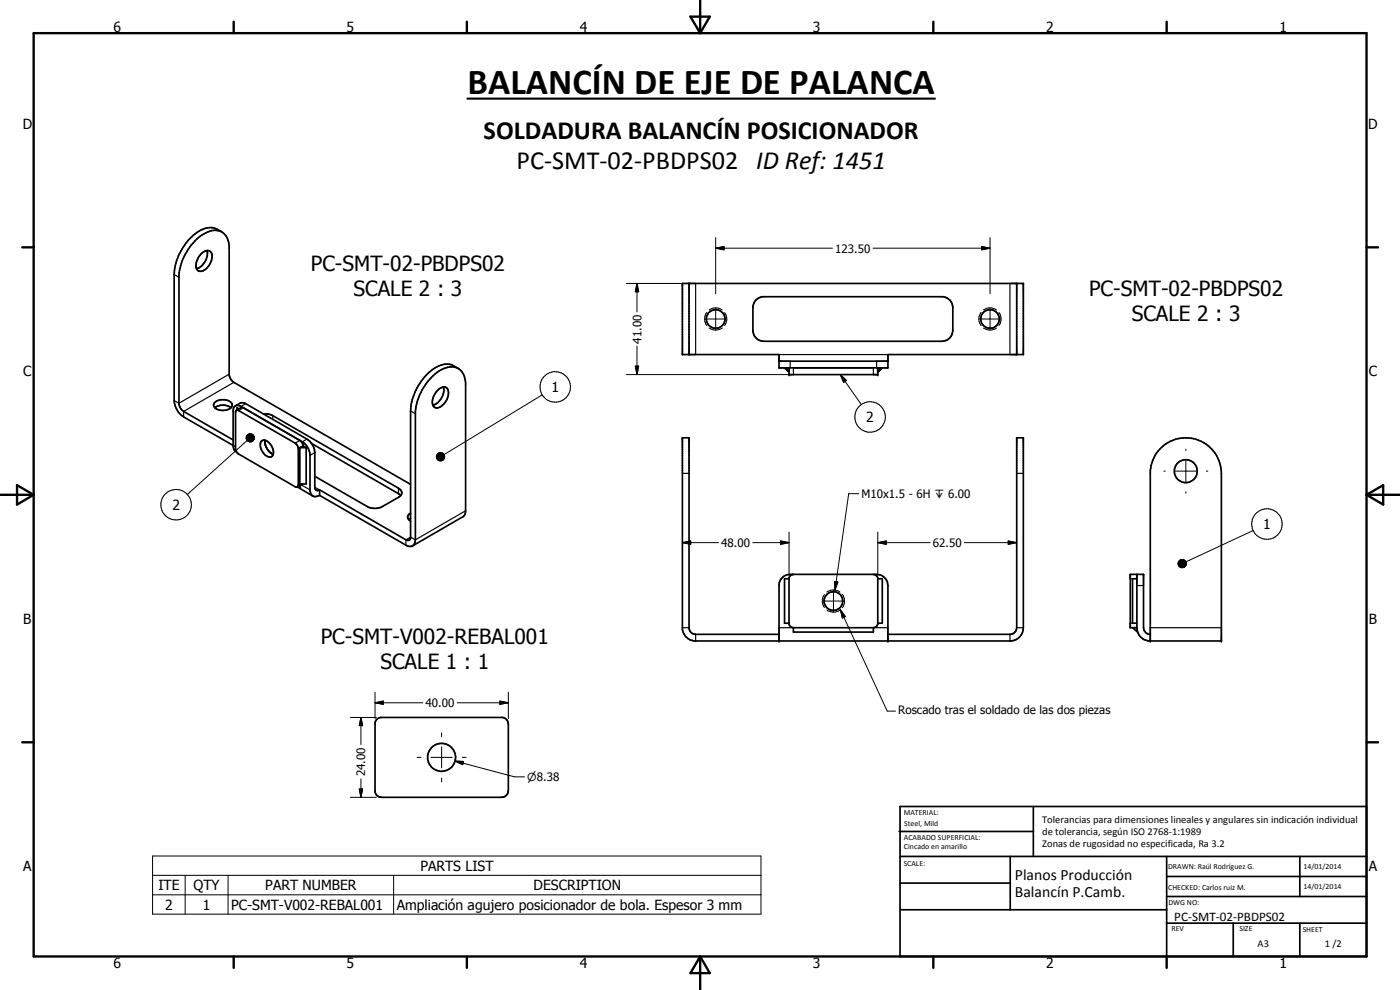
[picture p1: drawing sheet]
<svg xmlns="http://www.w3.org/2000/svg" width="420mm" height="297mm" viewBox="0 0 420 297" stroke-linecap="round" stroke-linejoin="round" font-family="sans-serif">
<g fill="none" stroke="#000" stroke-width=".51">
<path d="M60.3 76.2a1.79 1.79 0 0 1 1.6-1 1.79 1.79 0 0 1 1.7 1 4.6 4.6 0 0 1-3.6 5.2 1.93 1.93 0 0 1-1-2.9l.5-1.2zM62.1 75.2a4.8 4.8 0 0 1-2.5 5.2l-.6 .2M66.6 69.6l-1.4-.8a6.4 6.4 0 0 0-7.2 1.8 17 17 0 0 0-5.7 11.8v37.8a6.5 6.5 0 0 0 2.8 4.9l14.9 8.5M204.8 85h102.3v21.4h-40.6v4h-32.7v-4h-29zM206.8 85v21.4M226.9 90l.7-.5 1.2-.5h54.2a3.3 3.3 0 0 1 3 3.3v6.8a3.3 3.3 0 0 1-3.4 3.3h-53.3a3.3 3.3 0 0 1-3.3-2.9v-7.6l.4-1.2zM305.1 85v21.4M131.6 116.9a1.73 1.73 0 0 1 2.8 0 4.6 4.6 0 0 1-3.4 5.5 1.72 1.72 0 0 1-1.2-2.5l.7-1.6zM133 116.1a4.8 4.8 0 0 1-3.1 5.4M137.3 110.4a7.1 7.1 0 0 0-7.3 2.4 17.5 17.5 0 0 0-5.3 10.7v38.5a1.74 1.74 0 0 1-.9 1.8 1.74 1.74 0 0 1-2-.2l-25.9-15M233.8 108.4h32.7M235.4 110.4l1.4 1.3"/>
<path d="M236.8 110.4v2h26.6v-2M264.8 110.4l-1.4 1.3M64.3 120.9a3.7 3.7 0 0 1 5.3 .3 2.1 2.1 0 0 1-2.6 1.9 2.31 2.31 0 0 1-2.9-1.8zM64.5 122.3a4 4 0 0 1 4.8 0M70 132l-14.9-8.6a3.3 3.3 0 0 1-1.4-2.1v-38.8a15.7 15.7 0 0 1 9.2-13.1 4.3 4.3 0 0 1 5.9 4.4v38.8l.5 1.2 .9 .9 53 30.6M70 133.6l.3 1.3 .7 .7M70.6 121.8l.6-.2 .8 .2 18.7 10.8a5 5 0 0 1 2.3 3.7v10.7a1.76 1.76 0 0 0 .9 1.8 1.76 1.76 0 0 0 2-.2M70.6 121.8l1.7-.9h1.1l18.7 10.8a5.2 5.2 0 0 1 2.4 4.1v10.4a.88 .88 0 0 0 .4 .9 .88 .88 0 0 0 1-.1M70.6 121.8l-.5 .5-.1 1v10.3M70.8 123.2l.6-.1 17.5 10.2 .6 1.3v10.9l-.1 .5-.3 .2-.5-.2-17.5-10.2-.4-1zM71.7 122.7l-.5-.4v.7M73.1 122.3l-.6-.1-1.6 .9"/>
<path d="M78.4 132.4a1.94 1.94 0 0 1 2.8 1 2.66 2.66 0 0 1 .3 3.6 2.82 2.82 0 0 1-3.1-2.1l-.3-1.1 .1-1zM79 124.2h1.3l1.3 .3 38 22a1.44 1.44 0 0 1 1 1.3 1.44 1.44 0 0 1-1 1.4l-4.8 2.7a4.8 4.8 0 0 1-4.7 0l-15.6-9M79.6 132.1a4.2 4.2 0 0 0 2.4 4.2M90 132.1l.7 .7 .3 1M90 134.3h1.9M90 134.3v10.9h1.9v-10.9M91 133.8l.9 .5M91 133.8l-1 .5M93.5 133.1l26.8 15.6M90 145.7l.2 .5-.7-.3M90.8 145.2l-1.6 .9 4.7 2.7M95.9 147l25.9 15 .7 .1 .6-.3 .1-.4v-38.1a16.1 16.1 0 0 1 9-13.7l1.1-.3h1.5l1.3 .4a5.3 5.3 0 0 1 2.9 2.4l.7 2.7v38.8l-.1 .6-.5 .7-15.3 8.9"/>
<path d="M95.9 147v1.6M122.8 156l.4 .3M123.2 154l-.6 .5a.99 .99 0 0 0 .2 1.5M123.2 155.6l-.5 .4M236.8 173.7h-1.4v13.3h1.4M238.1 172.3l-.9 .4-.4 .7v13.8l.4 .8 .9 .3M262.1 172.3l.9 .4 .4 .7v13.8l-.4 .8-.9 .3M263.4 173.7h1.4v13.3h-1.4M341.2 173.7h-1.3v13.3h1.3M341.2 172.3v16M233.8 192.3v-16.6a3.3 3.3 0 0 1 3.3-3.4h26a3.4 3.4 0 0 1 3.4 3.4v16.6M233.8 190.3h-25a2 2 0 0 1-2-2v-56.9h-2v57.4a4 4 0 0 0 3.5 3.5h95.3a4 4 0 0 0 3.5-4v-56.9h-2v56.9a2 2 0 0 1-2 2h-36.6"/>
<path d="M238.1 188.3h24M238.1 188.3v1.4h24v-1.4M339.9 188.3l1.5 1.4M341.2 188.3h-2v-16h4v16a2 2 0 0 0 2 2M341.2 188.3a4 4 0 0 0 3.5 4h21.9v-50.3a10.7 10.7 0 0 0-10.3-10.6 10.7 10.7 0 0 0-11.1 9.8v51.1M113 215.9l1.2-.6h36.7a2.07 2.07 0 0 1 1.7 1.9v20a2.09 2.09 0 0 1-2.1 2h-36a1.98 1.98 0 0 1-1.9-1.6v-20.7zM269.8 249.5h40.3M270.1 242h140v45h-140zM270.1 257h140M303.2 257v16M310.1 242v15M350.1 257v30"/>
<path d="M390.1 257v12M270.1 265h33.1M270.1 273h80M350.1 277h60M350.1 269h60M350.1 263h60M370.1 277v10M390.1 277v10"/>
<circle cx="214.8" cy="95.7" r="2.79"/>
<circle cx="297.1" cy="95.7" r="2.8"/>
<circle cx="355.9" cy="141.4" r="3.4"/>
<circle cx="250.1" cy="180.3" r="2.79"/>
<circle cx="132.5" cy="227.2" r="4.2"/>
</g>
<g fill="#000">
<circle cx="236.8" cy="112.4" r=".25"/>
<circle cx="263.4" cy="112.4" r=".25"/>
<circle cx="233.8" cy="192.3" r=".25"/>
<circle cx="266.5" cy="192.3" r=".25"/>
<circle cx="345.2" cy="192.3" r=".25"/>
<circle cx="366.6" cy="192.3" r=".25"/>
</g>
<g fill="none" stroke="#000" stroke-width=".35">
<path d="M52.3 82.4l1.4 .8M208.8 85v21.4M303.1 85v21.4M68.8 112.3l-15.1 8.7-1.4-.8M70.2 114.7l-15.1 8.7v1.7M233.8 106.4h32.7M237.1 108.4v2M238.1 110.4v2M262.1 110.4v2M263.1 108.4v2M70 133.6l.7 .4M73.1 122.3l-1.5 .9"/>
<path d="M73.7 121.1l-1.4 .9M81.9 124.7v1.2M90 132.1l-1.4 .9M91 133.8l-1.5 .8M92.1 131.7l-1.4 .9M94.5 135.8l-1.5 .9M123.2 123.3l1.5 .8M90 145.2l-.5 .3M90.4 145.5l2.6 1.5M94.5 146.2l1.4 .8M119.6 146.5v1.6M139.7 153.2l-15 8.8-1.5-.8-1.4 .8v1.6"/>
<path d="M204.8 142h2M305.1 142h2M339.2 173.7h.7M341.2 175.7h2M204.8 188.3h2M208.8 190.3v2M233.8 188.3h4.3M262.1 188.3h4.4M303.1 190.3v2M305.1 188.3h2M339.2 187h.7M345.2 188.3h21.4"/>
</g>
<g fill="none" stroke="#000" stroke-width=".3">
<path d="M214.8 74.5l2.5-.5v1zM214.8 71.3v16.8M214.8 74.5h35M262 74.5h35.1M294.6 74l2.5 .5-2.5 .5zM297.1 71.3v16.8M188 85h19.2M191.2 85l.5 2.5h-1zM191.2 85v8.6M211.6 95.7h6.4M212.1 93.8a3.5 3.5 0 0 0 0 3.9M212.8 98.4a3.3 3.3 0 0 0 3.9 0"/>
<path d="M212.8 93a3.3 3.3 0 0 1 3.9 0M214.8 92.5v6.4M217.5 93.8a3.1 3.1 0 0 1 0 3.9M294 95.7h6.3M294.4 93.8a3.3 3.3 0 0 0 0 3.9M294.4 93.8h.1M295.2 93a3.3 3.3 0 0 1 3.9 0M295.2 98.4a3.3 3.3 0 0 0 3.9 0M297.1 92.5v6.4M299.8 93.8a3.2 3.2 0 0 1 0 3.9M162.7 118.5l-29.4 17.9M188 112.4h48.5"/>
<path d="M190.7 109.9h1l-.5 2.5zM191.2 103.8v8.6M235.4 110.4h1.4v1.3zM252.2 112.4l1.8 1.7-.8 .6zM252.2 112.4l6.3 9M263.4 110.4h1.4l-1.4 1.3zM73.9 131.2l2.4 .2-2.4 .1zM73.9 131.5l2.4-.1-2.4 .3zM73.9 131.4h2.4M73.9 131l2.4 .4-2.4-.2zM73.9 131.7l2.4-.3-2.3 .6zM74 130.7l.2-.2 2.1 .9z"/>
<path d="M74 130.7l2.3 .7-2.4-.4zM74 132l2.3-.6-2.1 .8zM74.2 132.2l-18 16.2M74.2 130.5l.2-.2 1.9 1.1zM74.2 132.2l2.1-.8-1.9 1zM74.4 130.3l.2-.1 1.7 1.2zM74.4 132.4l1.9-1-1.7 1.1zM74.6 130.2l.3-.1 1.4 1.3zM74.6 132.5l1.7-1.1-1.4 1.2zM74.9 130.1h.2l1.2 1.3zM74.9 132.6l1.4-1.2-1.2 1.2zM75.1 130.1l.3 .1 .9 1.2z"/>
<path d="M75.4 130.2l.9 1.2zM75.6 130.3l.7 1.1zM75.9 130.4l.4 1zM76.1 130.6l.2 .8zM76.2 130.9l.1 .5zM76.3 131.4l-.9 1.2h-.3zM76.3 131.4l-.9 1.2zM76.3 131.4l-.7 1.1zM76.3 131.4l-.4 .9zM76.3 131.4l-.2 .7zM76.3 131.4l-.1 .5zM76.3 131.4v.2z"/>
<path d="M131 136.9l2.4 .1-2.4 .2zM131 137.2l2.4-.2-2.4 .5zM131 137.1h2.4M131 136.7l2.4 .3-2.4-.1zM131 137.5l2.4-.5-2.3 .7zM131.1 136.4l2.3 .6-2.4-.3zM131.1 137.7l2.3-.7-2.1 .9zM131.3 136.2l.2-.2 1.9 1zM131.3 136.2l2.1 .8-2.3-.6zM131.3 137.9l2.1-.9-1.9 1.1zM131.5 136l.2-.1 1.7 1.1zM131.5 138.1l1.9-1.1-1.7 1.2z"/>
<path d="M131.7 135.9l.3-.1 1.4 1.2zM131.7 138.2l1.7-1.2-1.4 1.3zM132 135.8h.3l1.1 1.2zM132 138.3l1.4-1.3-1.1 1.3zM132.3 135.8h.2l.9 1.2zM132.5 135.8l.3 .1 .6 1.1zM132.8 135.9l.6 1.1zM133 136.1l.4 .9zM133.2 136.3l.2 .7zM133.3 136.5l.1 .5zM133.4 137l-.9 1.3h-.2zM133.4 137l-.6 1.2-.3 .1z"/>
<path d="M133.4 137l-.6 1.2zM133.4 137l-.4 1zM133.4 137l-.2 .8zM133.4 137l-.1 .6zM133.4 137v.3zM355.9 134.7v.5M355.9 138.2v6.3M236.8 159.6v12.5M257.7 148.1h-3l-4.1 28.9M263.4 159.6v12.5M349.3 141.4h.4M352.7 141.4h6.4"/>
<path d="M355.9 147.5v.5M362 141.4h.5M376.1 159.2l-20.2 9.4M204.8 162.8l2.5-.5v1zM204.8 162.8h10.8M225.9 162.8h10.9M234.3 162.3l2.5 .5-2.5 .5zM247.4 178.4a3.2 3.2 0 0 0 0 3.9M248.1 177.6a3.3 3.3 0 0 1 4 .1M250.1 177.2v6.3M250.5 174.5l.9 .1-.8 2.4zM252.8 178.4a3.3 3.3 0 0 1 0 3.9"/>
<path d="M263.4 162.8l2.6-.5v1zM263.4 162.8h15.7M289.4 162.8h15.7M302.6 162.3l2.5 .5-2.5 .5zM353.5 169l2.5 .1-2.5 .1zM353.5 169.2l2.5-.1-2.4 .4zM353.5 169.1h2.5M353.6 168.7l2.4 .4-2.5-.1zM353.6 169.5l2.4-.4-2.3 .7zM353.7 168.4l2.3 .7-2.4-.4zM353.7 169.8l2.3-.7-2.1 .9zM353.9 168.3l.2-.2 1.9 1z"/>
<path d="M353.9 168.3l2.1 .8-2.3-.7zM353.9 170l2.1-.9-1.9 1zM354.1 168.1l.2-.2 1.7 1.2zM354.1 170.1l1.9-1-1.7 1.2zM354.3 167.9h.3l1.4 1.2zM354.3 170.3l1.7-1.2-1.4 1.2zM354.6 167.9h.3l1.1 1.2zM354.6 170.3l1.4-1.2-1.1 1.2zM354.9 167.9h.2l.9 1.2zM355.1 167.9l.9 1.2zM355.4 168l.6 1.1zM355.6 168.1l.4 1z"/>
<path d="M355.8 168.4l.2 .7zM355.9 168.6l.1 .5zM356 169.1l-.9 1.2h-.2zM356 169.1l-.6 1.1-.3 .1zM356 169.1l-.6 1.1zM356 169.1l-.4 1zM356 169.1l-.2 .7zM356 169.1l-.1 .5zM356 169.1v.3zM247 180.3h6.3M252.1 183a3.3 3.3 0 0 1-4 0M252.2 182.9l1.5 2.1-.9 .4z"/>
<path d="M252.2 182.9l14.1 30.5h2.5M105.1 215.3h7.8M108.3 215.3l.5 2.4h-1zM108.3 215.3v8.1M112.6 210.9l2.4-.5v.9zM112.6 210.9h14.3M112.6 207.7v7.9M132.5 219.9v1.2M137.2 210.9h15.4M150 210.4l2.6 .5-2.6 .4zM152.6 207.7v7.9M105.1 239.2h7.8"/>
<path d="M107.8 236.7h1l-.5 2.5zM108.3 233.7v5.5M125.2 227.2h1.2M129.4 227.2h6.3M132.5 224.1v6.3M132.5 233.4v1.2M136.6 228.3l2.5 .2-.3 .9zM136.6 228.3l17.8 4.8h3M138.7 227.2h1.2M45.8 256.8h182.6v17.5h-182.6zM45.8 262.6h182.6M45.8 268.5h182.6"/>
<path d="M55.6 262.6v11.7M68.4 262.6v11.7M118.1 262.6v11.7"/>
<circle cx="166.6" cy="116.1" r="4.6"/>
<circle cx="261.1" cy="125.1" r="4.6"/>
<circle cx="52.8" cy="151.4" r="4.6"/>
<circle cx="380.2" cy="157.3" r="4.6"/>
</g>
<g fill="#000">
<path d="M214.8 74.5l2.5-.5v1zM294.6 74l2.5 .5-2.5 .5zM191.2 85l.5 2.5h-1zM190.7 109.9h1l-.5 2.5zM235.4 110.4h1.4v1.3zM252.2 112.4l1.8 1.7-.8 .6zM263.4 110.4h1.4l-1.4 1.3zM76.2 130.9l.1 .5zM76.1 130.6l.2 .8zM75.9 130.4l.4 1zM75.6 130.3l.7 1.1zM75.4 130.2l.9 1.2z"/>
<path d="M75.1 130.1l.3 .1 .9 1.2zM74.9 130.1h.2l1.2 1.3zM74.6 130.2l.3-.1 1.4 1.3zM74.4 130.3l.2-.1 1.7 1.2zM74.2 130.5l.2-.2 1.9 1.1zM74 130.7l.2-.2 2.1 .9zM74 130.7l2.3 .7-2.4-.4zM73.9 131.7l2.4-.3-2.3 .6zM74 132l2.3-.6-2.1 .8zM74.2 132.2l2.1-.8-1.9 1zM74.4 132.4l1.9-1-1.7 1.1zM74.6 132.5l1.7-1.1-1.4 1.2z"/>
<path d="M74.9 132.6l1.4-1.2-1.2 1.2zM76.3 131.4l-.9 1.2h-.3zM76.3 131.4l-.9 1.2zM76.3 131.4l-.7 1.1zM76.3 131.4l-.4 .9zM76.3 131.4l-.2 .7zM76.3 131.4l-.1 .5zM76.3 131.4v.2zM133.3 136.5l.1 .5zM133.2 136.3l.2 .7zM133 136.1l.4 .9zM132.8 135.9l.6 1.1z"/>
<path d="M132.5 135.8l.3 .1 .6 1.1zM132.3 135.8h.2l.9 1.2zM132 135.8h.3l1.1 1.2zM131.7 135.9l.3-.1 1.4 1.2zM131.5 136l.2-.1 1.7 1.1zM131.3 136.2l.2-.2 1.9 1zM131.3 136.2l2.1 .8-2.3-.6zM131.1 136.4l2.3 .6-2.4-.3zM131 137.5l2.4-.5-2.3 .7zM131.1 137.7l2.3-.7-2.1 .9zM131.3 137.9l2.1-.9-1.9 1.1zM131.5 138.1l1.9-1.1-1.7 1.2z"/>
<path d="M131.7 138.2l1.7-1.2-1.4 1.3zM132 138.3l1.4-1.3-1.1 1.3zM133.4 137l-.9 1.3h-.2zM133.4 137l-.6 1.2-.3 .1zM133.4 137l-.6 1.2zM133.4 137l-.4 1zM133.4 137l-.2 .8zM133.4 137l-.1 .6zM133.4 137v.3zM204.8 162.8l2.5-.5v1zM234.3 162.3l2.5 .5-2.5 .5zM250.5 174.5l.9 .1-.8 2.4z"/>
<path d="M263.4 162.8l2.6-.5v1zM302.6 162.3l2.5 .5-2.5 .5zM355.9 168.6l.1 .5zM355.8 168.4l.2 .7zM355.6 168.1l.4 1zM355.4 168l.6 1.1zM355.1 167.9l.9 1.2zM354.9 167.9h.2l.9 1.2zM354.6 167.9h.3l1.1 1.2zM354.3 167.9h.3l1.4 1.2zM354.1 168.1l.2-.2 1.7 1.2zM353.9 168.3l.2-.2 1.9 1z"/>
<path d="M353.9 168.3l2.1 .8-2.3-.7zM353.7 168.4l2.3 .7-2.4-.4zM353.6 169.5l2.4-.4-2.3 .7zM353.7 169.8l2.3-.7-2.1 .9zM353.9 170l2.1-.9-1.9 1zM354.1 170.1l1.9-1-1.7 1.2zM354.3 170.3l1.7-1.2-1.4 1.2zM354.6 170.3l1.4-1.2-1.1 1.2zM356 169.1l-.9 1.2h-.2zM356 169.1l-.6 1.1-.3 .1zM356 169.1l-.6 1.1zM356 169.1l-.4 1z"/>
<path d="M356 169.1l-.2 .7zM356 169.1l-.1 .5zM356 169.1v.3zM252.2 182.9l1.5 2.1-.9 .4zM108.3 215.3l.5 2.4h-1zM112.6 210.9l2.4-.5v.9zM150 210.4l2.6 .5-2.6 .4zM107.8 236.7h1l-.5 2.5zM136.6 228.3l2.5 .2-.3 .9z"/>
</g>
<g fill="none" stroke="#000" stroke-width=".71">
<path d="M10.1 9.9h400v277.1h-400zM70.1 6.5v3.4M140.1 6.5v3.4M207.2 5h5.8l-2.9 4.9zM210.1 0v9.9M280.1 6.5v3.4M350.1 6.5v3.4M6.7 74.2h3.4M410.1 74.2h3.5M.1 148.5h10M5.1 145.6l5 2.9-5 2.9zM410.1 148.5h10"/>
<path d="M410.1 148.5l5-2.9v5.8zM6.7 222.7h3.4M410.1 222.7h3.5M70.1 287v3.4M140.1 287v3.4M210.1 287v10M210.1 287l2.9 5h-5.8zM280.1 287v3.4M350.1 287v3.4"/>
</g>
<path d="M73.9 131.2h2.4M73.9 131.6h2.4M131 136.8h2.4M353.5 168.9h2.5" fill="none" stroke="#000" stroke-width=".38"/>
<path d="M131 137.2h2.4M353.5 169.3h2.5" fill="none" stroke="#000" stroke-width=".42"/>
<path d="M140.3 29.6h140.3" fill="none" stroke="#000" stroke-width=".63"/>
<text font-size="11" x="140.3" y="28.1">BALANCÍN DE EJE DE PALANCA</text>
<g font-size="7.9">
<text x="145.1" y="41.7">SOLDADURA BALANCÍN POSICIONADOR</text>
<text x="155.1" y="50.8">PC-SMT-02-PBDPS02 ID Ref: 1451</text>
</g>
<g font-size="6.3">
<text x="93.3" y="81.3">PC-SMT-02-PBDPS02</text>
<text x="106.1" y="88.8">SCALE 2 : 3</text>
<text x="326.8" y="88.9">PC-SMT-02-PBDPS02</text>
<text x="339.6" y="96.4">SCALE 2 : 3</text>
<text x="96.3" y="193.2">PC-SMT-V002-REBAL001</text>
<text x="114.2" y="200.7">SCALE 1 : 1</text>
</g>
<g font-size="4.7">
<text x="304.6" y="263.9">Planos Producción</text>
<text x="304.6" y="269.3">Balancín P.Camb.</text>
</g>
<g font-size="4.2">
<text x="34" y="9.6">6</text>
<text x="104" y="9.6">5</text>
<text x="174" y="9.6">4</text>
<text x="244" y="9.6">3</text>
<text x="314" y="9.6">2</text>
<text x="384" y="9.6">1</text>
<text x="6.8" y="38.7">D</text>
<text x="410.6" y="38.7">D</text>
<text x="7" y="112.9">C</text>
<text x="410.8" y="112.9">C</text>
<text x="165.5" y="117.6">1</text>
<text x="260" y="126.7">2</text>
<text x="51.8" y="153">2</text>
<text x="379.1" y="158.8">1</text>
<text x="7" y="187.1">B</text>
<text x="410.8" y="187.1">B</text>
<text x="7" y="261.4">A</text>
<text x="126.2" y="261.3">PARTS LIST</text>
<text x="410.8" y="261.4">A</text>
<text x="47.6" y="267.1">ITE</text>
<text x="58.1" y="267.1">QTY</text>
<text x="79.6" y="267.1">PART NUMBER</text>
<text x="160.1" y="267.1">DESCRIPTION</text>
<text x="49.6" y="272.9">2</text>
<text x="60.9" y="272.9">1</text>
<text x="69.3" y="272.9">PC-SMT-V002-REBAL001</text>
<text x="119.1" y="273.1">Ampliación agujero posicionador de bola. Espesor 3 mm</text>
<text x="34" y="290.4">6</text>
<text x="104" y="290.4">5</text>
<text x="174" y="290.4">4</text>
<text x="244" y="290.4">3</text>
<text x="314" y="290.4">2</text>
<text x="384" y="290.4">1</text>
</g>
<text font-size="3.9" x="352.4" y="276.3">PC-SMT-02-PBDPS02</text>
<g font-size="3.5">
<text x="250.6" y="75.8">123.50</text>
<text x="192.5" y="103.1" transform="rotate(-90 192.5 103.1)">41.00</text>
<text x="258.5" y="149.4">M10x1.5 - 6H x 6.00</text>
<text x="216.4" y="164.1">48.00</text>
<text x="279.9" y="164.1">62.50</text>
<text x="127.7" y="212.1">40.00</text>
<text x="269.6" y="214.3">Roscado tras el soldado de las dos piezas</text>
<text x="109.6" y="233" transform="rotate(-90 109.6 233)">24.00</text>
</g>
<text font-size="3.3" x="158.2" y="234.4">n8.38</text>
<g font-size="3.1">
<text x="312.7" y="246.8">Tolerancias para dimensiones lineales y angulares sin indicación individual</text>
<text x="312.7" y="250.4">de tolerancia, según ISO 2768-1:1989</text>
<text x="312.7" y="254">Zonas de rugosidad no especificada, Ra 3.2</text>
<text x="377.4" y="284.1">A3</text>
<text x="397.6" y="284.2">1 /2</text>
</g>
<g font-size="2.4">
<text x="271.2" y="244.4">MATERIAL:</text>
<text x="271.3" y="252">ACABADO SUPERFICIAL:</text>
<text x="271.4" y="247.9">Steel, Mild</text>
<text x="271.3" y="254.6">Cincado en amarillo</text>
<text x="271.2" y="259.7">SCALE:</text>
<text x="350.6" y="260.8">DRAWN: Raúl Rodríguez G.</text>
<text x="391.2" y="260.6">14/01/2014</text>
<text x="350.6" y="267">CHECKED: Carlos ruiz M.</text>
<text x="391.2" y="266.7">14/01/2014</text>
<text x="350.6" y="271.4">DWG NO:</text>
<text x="351.6" y="279.3">REV</text>
<text x="372" y="279.4">SIZE</text>
<text x="391" y="279.6">SHEET</text>
</g>
</svg>
